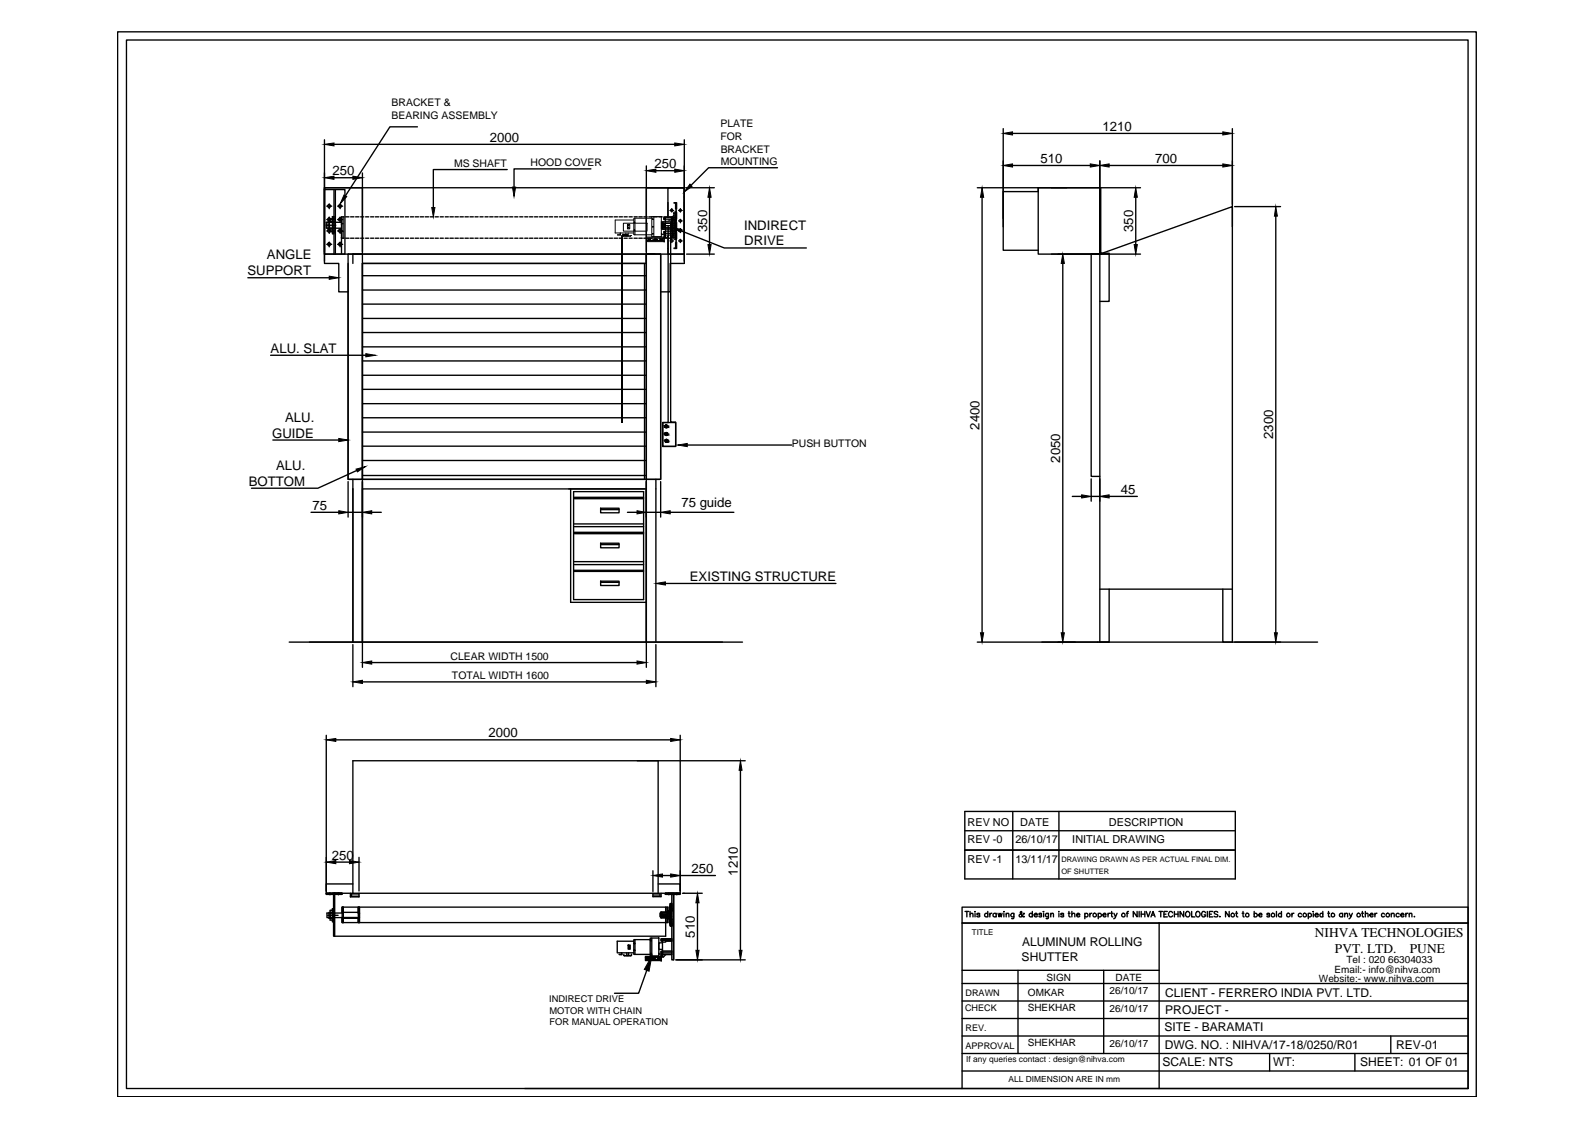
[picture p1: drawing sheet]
<svg xmlns="http://www.w3.org/2000/svg" width="297mm" height="210mm" viewBox="0 0 297 210" stroke-linecap="round" stroke-linejoin="round" font-family="sans-serif">
<!-- layer: TEBLE BOX -->
<g fill="none" stroke="#000" stroke-width=".25">
<path d="M60.4 26v22.6M62.2 26.9h63.5M120.4 35h7h-67v14.1h2.7v5.3h1.7M127.4 26v23.1h-2.6v5.3h-1.8M182 35h30.4M182.9 36.7v81.2M186.8 24v18.2M188.6 30.8h14.4M188.6 24.8h39.1M193.4 35v.7h-6.6v10.9h6.6M204.8 30v16.9M206.6 30.8h21.1"/>
<path d="M211.5 36.7v8.9M229.5 24v18.2M229.9 38.5h8.6M46.2 51.7h15.1M65.7 47.3h56.1M67.5 49.1h52.5v40.2h-52.5zM123.7 43.1v.4M123.7 40.7v.2M195.8 47.3h16.6M197.9 49.1v68.8M204.8 47.3l24.7-8.8v81.1h-1.8v-9.9M204.8 56.1h1.8v-8.8h-13.2v-12.3h11.4v12.3h-1.6v41.4h1.6"/>
<path d="M204.8 47.3v-12.3h.2v12.2h1.6v.1M204.8 47.3v72.3h1.8v-9.9M237.6 40.3v77.6M65.7 91.1v28.5M67.5 91.1v28.5M105.9 91.1h14.1M106.8 91.6h13.1v20.1M111.9 94.7h3.4v.8h-3.4zM111.9 94.9h3.4M120.4 91.1v28.5M199.7 92.5h1.7M203.2 89.2v4.1"/>
<path d="M203.2 92.5h1.6M206.6 92.5h5.2M57.6 119.6h76.9M111.9 101.2h3.4v.8h-3.4zM111.9 101.4h3.4M182 119.6h63.4M204.8 109.7h24.7M60.8 136.9v29M62.5 137.8h62.4M126.7 136.9v29M118.7 141.7h20.1M122.6 141.7v24.7"/>
<path d="M137.9 143.5v33.5M230.1 151.1v12.6M61.9 166.4h1.8M65.7 164.6h-4.9v1.8M122.6 164.6h4.1v1.8h-1.8M124 171.8v2.6M125.8 178.8h13M259 193v3.2"/>
</g>
<!-- layer: 0 -->
<g fill="none" stroke="#000" stroke-width=".25">
<path d="M21.9 5.9h253v198.4h-253zM23.6 7.5h249.8v195.2h-249.8zM60.4 35h7.1v12.3h-7.1zM60.4 35.3h3.8v12h-3.8zM60.4 32.2v14.7M60.8 38.4h1M61.3 38v.9M62.2 35.3v12M62.2 33.1h3.5M62.5 35.3v12M62.9 38.4h.9M63.3 38v.9"/>
<path d="M67.5 32.2v14.7M77.7 23.6h-5.1l-8.3 12.9M94.5 31.6h-13.8v7.1M110 31.5h-14.3v3.3M120.4 35h7v12.3h-7zM120.4 30.9v16M122.1 31.8h3.6M124.4 37.7v2.8v-5.5h3v12.3h-3v-3.3M127.4 30.9v16M127.7 35h5.3M132.1 36.7v8.9M144.8 31.2h-12.8l-3.3 3.3"/>
<path d="M60.8 42h1.7M60.8 40.9h1M60.8 45.5h1M60.8 43h1M61.1 42.5h1.1M61.3 40.4v.9M61.3 42.6v.9M61.3 45.1v.9M61.9 40.3h.3v3.3h-.3zM61.9 41.2h-.8v1.5h.8M61.9 40.6h.3M61.9 40.9h.3"/>
<path d="M61.9 43h.3M61.9 43.3h.3M62.3 40.8h-.9v2.3h.9M62.9 40.9h.9M62.9 45.5h.9M62.9 43h.9M63.3 40.4v.9M63.3 42.6v.9M63.3 45.1v.9M63.6 42.9v.2h.3M63.6 41.4h-2.8v1.1h2.8M63.6 41.7h.3"/>
<path d="M63.6 44.4h.5M63.9 40.4v4M64.1 40.4h-.5v6.8M64.4 40.4h.6M64.4 44.4h.6M64.8 49.1v40.2h2.7M64.8 47.3h2.7v42h-2.7zM65.3 40.4h.6M65.3 44.4h.6M66.2 40.4h.7M66.2 44.4h.7M67.2 40.4h.5"/>
<path d="M67.2 44.4h.5M67.5 59.3h52.9M67.5 56.6h52.9M67.5 54h52.9M67.5 51.4h52.9M68.1 40.4h.6M68.1 44.4h.6M69 40.4h.6M69 44.4h.6M69.9 40.4h.6M69.9 44.4h.6M70.8 40.4h.7"/>
<path d="M70.8 44.4h.7M71.8 40.4h.6M71.8 44.4h.6M72.7 40.4h.6M72.7 44.4h.6M73.6 40.4h.7M73.6 44.4h.7M74.6 40.4h.6M74.6 44.4h.6M75.5 40.4h.6M75.5 44.4h.6M76.4 40.4h.6"/>
<path d="M76.4 44.4h.6M77.3 40.4h.6M77.3 44.4h.6M78.2 40.4h.7M78.2 44.4h.7M79.2 40.4h.6M79.2 44.4h.6M80.1 40.4h.6M80.1 44.4h.6M81 40.4h.6M81 44.4h.6M82 40.4h.6"/>
<path d="M82 44.4h.6M82.9 40.4h.6M82.9 44.4h.6M83.8 40.4h.6M83.8 44.4h.6M84.7 40.4h.7M84.7 44.4h.7M85.7 40.4h.6M85.7 44.4h.6M86.6 40.4h.6M86.6 44.4h.6M87.5 40.4h.7"/>
<path d="M87.5 44.4h.7M88.4 40.4h.6M88.4 44.4h.6M89.4 40.4h.6M89.4 44.4h.6M90.3 40.4h.6M90.3 44.4h.6M91.2 40.4h.6M91.2 44.4h.6M92.1 40.4h.7M92.1 44.4h.7M93.1 40.4h.6"/>
<path d="M93.1 44.4h.6M94 40.4h.6M94 44.4h.6M94.9 40.4h.6M94.9 44.4h.6M95.9 40.4h.5M95.9 44.4h.5M96.8 40.4h.6M96.8 44.4h.6M97.7 40.4h.6M97.7 44.4h.6M98.6 40.4h.6"/>
<path d="M98.6 44.4h.6M99.5 40.4h.7M99.5 44.4h.7M100.5 40.4h.6M100.5 44.4h.6M101.4 40.4h.6M101.4 44.4h.6M102.3 40.4h.6M102.3 44.4h.6M103.3 40.4h.6M103.3 44.4h.6M104.2 40.4h.6"/>
<path d="M104.2 44.4h.6M105.1 40.4h.6M105.1 44.4h.6M106 40.4h.7M106 44.4h.7M106.9 40.4h.7M106.9 44.4h.7M107.9 40.4h.6M107.9 44.4h.6M108.8 40.4h.6M108.8 44.4h.6M109.7 40.4h.6"/>
<path d="M109.7 44.4h.6M110.7 40.4h.6M110.7 44.4h.6M111.6 40.4h.6M111.6 44.4h.6M112.5 40.4h.6M112.5 44.4h.6M113.4 40.4h.7M113.4 44.4h.7M114.4 40.4h.6M114.4 44.4h.6M115.3 40.4h.6"/>
<path d="M115.3 44.4h.6M116.2 40.4h.6M116.2 44.4h.6M117.2 40.4h.5M117.2 44.4h.5M118.1 40.4h.6M118.1 44.4h.6M119 40.4h.6M119 44.4h.6M119.9 40.4h.6M119.9 44.4h.6M120.4 47.3v42h2.6v-42h-2.6v1.8h-52.9v40.2"/>
<path d="M120.4 47.3v42h-52.9M120.4 47.3h2.6v42h-2.6v35M120.8 40.4h.7M120.8 44.4h.7M121.8 40.4h.6M121.8 44.4h.6M122.1 47.3h-56.4v1.8M122.7 40.4h.6M122.7 44.4h.6M123.6 40.4h.6M123.6 44.4h.6M123.7 40.6v.1"/>
<path d="M124.6 40.4h.4v.4M124.9 41.6v37h.9v4.5h-2.4v-4.4h1v-36.7M125 40.4h.2v.4M125 43.9v.5M125.2 43.9v.5h-.6M126.9 43l8 3.2h15.3M127.9 47.3h5.1M50.4 66.2h17.7M67.5 77.8h52.9M67.5 75.2h52.9M67.5 72.5h52.9M67.5 69.9h52.9"/>
<path d="M67.5 67.2h52.9M67.5 64.6h52.9M67.5 61.9h52.9M50.8 82h12.3M57.9 95.4h5.2M64.8 95.4h2.7M64.8 89.7v6.6M65.7 89.3v30.3M66.4 87.6l-7.2 3.3h-12.4M67.5 91.1h52.9M67.5 89.3v35M67.5 85.8h52.9"/>
<path d="M67.5 83.1h52.9M67.5 80.5h52.9M67.5 88.6h52.9M69.2 95.4h1.8M106.3 91.1v21.1h14.1M106.8 98.1h13.1M106.8 97.6h13.1M106.8 91.6v20.1h13.1M106.8 92.6h13.1M106.8 99.1h13.1M106.8 92.9h13.1M106.8 99.4h13.1"/>
<path d="M116.9 95.4h1.7M120.4 95.4h2.6M122.1 89.3v30.3M123 89.7v6.6M124.8 95.4h11.9M128 82.9h19.4M53.9 119.6h84.4M106.8 105.2h13.1M106.8 104.6h13.1M106.8 106.2h13.1M106.8 106.4h13.1M111.9 108.2h3.4v.9h-3.4z"/>
<path d="M111.9 108.5h3.4M123.9 108.7h31.8M65.7 120.1v7.8M67.5 127h52.9M69.2 123.4h49.4M122.1 120.1v7.8M60.8 159.7v6.3M66.9 159.7v6.2M122.6 141.7h-56.9v24.7M179.7 154.7h50.4M179.7 158.3h50.4M188.6 151.1v12.6"/>
<path d="M197.2 151.1v12.6M230.1 151.1h-50.4v12.6h50.4M60.8 166.4h2.9v.2M60.8 166.4h65.9h-2.8v.2M60.8 166.4h2.9v.2h-2.9zM60.8 166.6h.1M61 170.5h2M61.3 170.9h1M61.4 166.4v.2M61.4 166.3v.4M61.6 166.4v.2M61.9 169.2h.2v2.5h-.2z"/>
<path d="M61.9 169.9h-.6v1.1h.6M61.9 169.4h.2M61.9 169.7h.2M61.9 171.2h.2M61.9 171.5h.2M62.1 166.3v8.1h.2v-8.1M62.1 166.6h.2M62.2 169.5h-.7v1.9h.7M62.3 174.4h61.7M62.5 160.6h2.6M62.9 166.4v.2M63 166.3v.4"/>
<path d="M63.1 166.4v.2M63.7 171h.1M63.7 169h60.6v2.8h-60.6zM63.7 169.3l.2-.2-.2 .3M63.7 171.1l.1-.1-.1 .2M63.9 169l-.2 .1M63.9 169l-.2 .2M63.9 170.1h-3v.8h5.9M63.9 169.2l-.2 .2M63.9 169.3l-.2 .2M63.9 169.3l-.2 .3M63.9 169.5l-.2 .2"/>
<path d="M63.9 169.5l-.2 .3M63.9 169.6l-.2 .2M63.9 169.7l-.2 .2h3M63.9 169.8l-.1 .1M63.9 169.9h.1M63.9 171l-.2 .2M63.9 171.1l-.2 .3M63.9 171.2l-.2 .2M63.9 171.3l-.2 .2M63.9 171.3l-.2 .3M63.9 171.5l-.2 .2M63.9 171.6l-.2 .2"/>
<path d="M63.9 171.7l-.1 .1 .1-.1M63.9 171.8h.1M63.9 170.9h3l-.2 .2M63.9 169v2.8M65.2 166.4v.6h1.7v-.6M66.7 170.9v.1h-3M66.7 169v2.8l.2-.2M66.7 169.3l.2-.2-.2 .3M66.7 169.8l.2-.2-.2 .3M66.7 170.1h.2M66.8 169h-.1M66.8 170.9l-.1 .1 .2-.1"/>
<path d="M66.9 169l-.2 .1 .2-.1M66.9 166.5h-1.4v.4h1.4M66.9 169l-.2 .2M66.9 169.1l-.2 .2M66.9 169.2l-.2 .3M66.9 169.3l-.2 .2M66.9 169.4l-.2 .2M66.9 169.5l-.2 .2M66.9 169.8l-.2 .2M66.9 169.8l-.1 .3M66.9 169.9l-.1 .2M66.9 170v.1"/>
<path d="M66.9 169v2.8M66.9 170.9l-.2 .3M66.9 171.1l-.2 .2M66.9 171.2l-.2 .2M66.9 171.2l-.2 .3M66.9 171.3l-.2 .2M66.9 171.4l-.2 .3M66.9 171.5l-.2 .2M66.9 171.6l-.2 .2M66.9 171.7l-.1 .1M66.9 171.7v.1M115.8 177.5v.3h-.5h.5v-.3"/>
<path d="M116.3 178l-.2-.1 .2 .1h1.2M116.7 177.5v.5h.4v-.5M117 176h.4v.8h-.4zM117.1 176.6l.1-.1zM117.2 176.2v.1zM117.5 178l.1-.1-.1 .1M117.6 177.9h.1M118 175.3h-3.1v2.2h3.1M118.1 175.7h.1zM118.1 177h.1zM118.3 175v2.8M120.2 178.1h2.9v.8h-2.9z"/>
<path d="M120.2 178.3h2.9M120.3 178.7l2.7 .1zM120.4 178.4l.1 .3zM120.6 178.6v.1zM120.7 178.6v.1zM120.8 178.4l.1 .3zM121.1 174.7h1.6v3.4h-1.6zM121.1 175l-3.1 .1 .1 2.7h3M121.2 175.2h.1zM121.2 177.6l.1 .1zM121.3 178.6v.1zM121.4 178.6l.1 .1z"/>
<path d="M121.4 174.7v3.4M121.6 178.6v.1zM121.6 166.5h1.3v.4h-1.3M121.6 166.4v.6h1.5v-.6M121.6 162.2v3.8M121.6 178.5l.1 .2zM121.7 178.6l.1 .1zM121.8 178.6l.1 .1zM122 178.6v.1zM122.4 178.4l.1 .3zM122.6 178.6v.1zM122.7 178.6v.1z"/>
<path d="M122.7 177.5v.1M122.7 177.7h.7M122.8 178.4l.1 .3zM123 170v.8M123.1 170v.9zM123.1 170.6h.1M123.1 177.9h.3v.2l-.1-.2h-.1v1zM123.1 169.8v.4h.2M123.1 170.2h.1M123.1 177.2v.1M123.1 174.8v.2h2M123.1 175.1v.1"/>
<path d="M123.1 177.3v.3M123.1 174.9v.2M123.2 175.2h1.9M123.2 177.3h1.9M123.2 177.5h1.9M123.2 174.9v.4M123.2 177.2v.4M123.2 177.6h.2M123.2 177.2h.2M123.2 175.3h.2M123.2 174.9h.2M123.3 178.1h.1"/>
<path d="M123.3 170.6h-.2v.4M123.3 178h.1M123.3 170.8h1M123.3 178.2h.2M123.4 175.5h.6v-.2h1.1v-.5h-1.7v3.4M123.4 175.6h-.7v1.2h.7M123.4 177.1h1.7v.7h-1.7M123.4 163.1h1.5M123.9 166.4h2.8v.2h-2.8zM124 169v.8M124 171v.8M124 177.8l-.5 .5"/>
<path d="M124.1 169v.8M124.1 171v.8M124.3 169.8h-1.2v.4h.2v-.2h1M124.3 170.8h-1v-.2h-.2v.4h1.2M124.3 169.7l.1-.1v1.6zM124.3 170.4h-1.2h1.2M124.4 169.6h.2v1.6h-.2M124.5 166.4v.2M124.6 166.3v.4M124.6 166.4v.2M124.8 168.5v1.9v-1.6l-.2 .2v2.8l.2 .2v-1.6v1.9M124.8 168.5h.1"/>
<path d="M124.8 168.3h.3v4.2h-.3zM124.8 172.3h.1M125 170.4v.7l.1 .1v1.3M125.1 168.3v1.3l-.1 .2v.6M125.1 166.6h.4v12.2h-.4zM125.1 170.1h-2.2v.6h2.2M125.1 169.6v1.6M125.4 166.6v12.2M125.9 166.4v.2M126 178.8h4.8M126 166.3v.4M126.1 166.4v.2"/>
<path d="M126.7 162.2v3.7M126.7 163.1h6.5M127.1 166.4h3.7M129.9 168.1v8.9M179.7 169.8h.7M180.1 169.8v1M180.7 170.3l.2-.2h.3v.7M180.7 169.8v1M181.5 169.8h.1M181.6 170.1v.7M182.5 170.3l-.1-.2h-.4v.2l.4 .2 .1 .1-.2 .2-.4-.2M184 170.3a.33 .33 0 0 0-.5-.1 .33 .33 0 0 0 0 .5 .33 .33 0 0 0 .5-.1"/>
<path d="M184 169.8v1M184.3 170.1v.7M184.7 170.1h-.2l-.2 .3M185.5 170.3a.33 .33 0 0 0-.5-.1 .33 .33 0 0 0 0 .5 .33 .33 0 0 0 .5-.1M185.5 170.1v.7M185.9 170.1l.2 .7 .1-.7 .3 .7 .1-.7M186.9 169.8h.1M187 170.1v.7M187.4 170.3l.2-.2h.2l.1 .7M187.4 170.1v.7M188.8 170.1v.9l-.4 .1M188.8 170.3l-.1-.2a.34 .34 0 0 0-.4 .1 .34 .34 0 0 0 .1 .5 .34 .34 0 0 0 .4-.1"/>
<path d="M190.8 170.2l-.2-.1a.57 .57 0 0 1-.8 .6v-.3l.5-.4-.1-.2-.2 .1 .2 .4 .3 .4h.3M192.2 170.3a.33 .33 0 0 0-.4-.1 .33 .33 0 0 0 0 .5 .33 .33 0 0 0 .4-.1M192.2 169.8v1M192.6 170.4h.6l-.1-.2a.33 .33 0 0 0-.4 0 .33 .33 0 0 0 0 .5 .33 .33 0 0 0 .5-.1M194 170.3l-.2-.2h-.3v.2l.4 .2 .1 .1-.2 .2-.3-.2M194.3 169.8h.1zM194.4 170.1v.7M195.3 170.1l-.1 .9-.4 .1M195.3 170.3a.31 .31 0 0 0-.5-.1 .31 .31 0 0 0 0 .5 .31 .31 0 0 0 .5-.1M195.7 170.3l.2-.2h.2l.1 .7M195.7 170.1v.7M197.2 169.8h.1"/>
<path d="M197.2 170.1v.7M198.1 170.3l-.1-.2h-.4v.2l.4 .2 .1 .1-.2 .2-.4-.2M198.9 170.1h.4M199.1 169.8v.8l.2 .2M199.6 170.3l.3-.2h.2l.1 .7M199.6 169.8v1M200.5 170.4h.6a.33 .33 0 0 0-.5-.2 .33 .33 0 0 0 0 .5l.5-.1M202 170.3a.33 .33 0 0 1 .5-.1 .33 .33 0 0 1 0 .5 .33 .33 0 0 1-.5-.1M202 170.1v1M203 170.1v.7M203.3 170.1h-.2l-.1 .3M204.5 170.3a.33 .33 0 0 1 .5-.1 .33 .33 0 0 1 0 .5 .33 .33 0 0 1-.5-.1"/>
<path d="M204.5 170.1v1M205.4 170.4l.6-.1a.32 .32 0 0 0-.5-.2 .32 .32 0 0 0 0 .5l.1 .2 .4-.2M206.3 170.1v.7M206.7 170.1h-.2l-.2 .3M206.9 170.1h.3M207 169.8v.8l.2 .2M207.4 170.1l.3 .7 .3-.7M207.7 170.8l-.3 .3M209.8 170.1h.3M210.2 169.8h-.3v1M211.8 169.8v1l-.8-1v1M212.1 169.8v1"/>
<path d="M212.5 169.8v1M212.5 170.3h.7M213.2 169.8v1M213.5 169.8l.3 1 .4-1M214.3 170.8l.4-1 .4 1M214.5 170.4h.5M215.8 169.8h.7M215.9 171.9v30.8M216.2 169.8v1M216.8 170.3h.3M217.4 169.8h-.6v1h.6M218.4 170a.39 .39 0 0 0-.5-.2 .39 .39 0 0 0-.3 .3 .45 .45 0 0 0 .2 .6 .45 .45 0 0 0 .5-.1h.1"/>
<path d="M218.7 170.3h.7M218.7 169.8v1M219.4 169.8v1M220.4 169.8v1l-.6-1v1M221.9 169.8v1h.6M224.5 170a.37 .37 0 0 0-.4-.3 .37 .37 0 0 0-.3 .4v.3a.36 .36 0 0 0 .3 .4 .36 .36 0 0 0 .4-.4h-.2M224.8 169.8v1M225.2 170.3h.4M225.9 169.8h-.7v1h.7M226.8 169.9l-.3-.1h-.3v.3l.5 .2 .1 .3-.3 .2-.4-.2M227.2 170.7h.1M228.9 169.8v1l-.7-1v1"/>
<path d="M230.1 170.1h.4M230.3 169.8v.8l.2 .2M231.3 170.1h.4M231.5 169.8v.8l.2 .2M233.6 170.3l.1-.2a.34 .34 0 0 1 .4 .1 .34 .34 0 0 1-.1 .5 .34 .34 0 0 1-.4-.1M233.6 169.8v1M234.4 170.4l.6-.1a.31 .31 0 0 0-.4-.2 .31 .31 0 0 0-.2 .4l.3 .3 .3-.2M236.4 170.3l-.1-.2h-.3v.2l.4 .2v.1l-.1 .2-.4-.2M237.7 169.8v1M238.6 170.3v-.2a.34 .34 0 0 0-.5 .1 .34 .34 0 0 0 .1 .5 .34 .34 0 0 0 .4-.1M238.6 169.8v1M240.6 170.1v.7"/>
<path d="M241 170.1h-.3l-.1 .3M242.4 170.3a.33 .33 0 0 0-.5-.1 .33 .33 0 0 0 0 .5 .33 .33 0 0 0 .5-.1M243.6 170.3a.33 .33 0 0 1 .5-.1 .33 .33 0 0 1 0 .5 .33 .33 0 0 1-.5-.1M243.6 170.1v1M244.5 169.8h.1M244.6 170.1v.7M244.9 170.4h.6a.33 .33 0 0 0-.5-.2 .33 .33 0 0 0 0 .5l.5-.1M246.4 170.3a.31 .31 0 0 0-.5-.1 .31 .31 0 0 0 0 .5 .31 .31 0 0 0 .5-.1M246.4 169.8v1M247.3 170.1h.3M247.4 169.8v.8l.3 .2M250 170.3a.33 .33 0 0 0-.5-.1 .33 .33 0 0 0 0 .5 .33 .33 0 0 0 .5-.1"/>
<path d="M250 170.1v.7M250.4 170.3l.3-.2h.2l.1 .7M250.4 170.1v.7M251.3 170.1l.3 .7 .3-.7M251.6 170.8l-.4 .3M253.6 170.1h.3M253.7 169.8v.8l.3 .2M254.3 170.3l.2-.2h.2l.1 .7M254.3 169.8v1M255.1 170.4l.6-.1a.31 .31 0 0 0-.4-.2 .31 .31 0 0 0-.2 .4l.3 .3 .3-.2M256 170.1v.7M256.4 170.1h-.2l-.2 .3"/>
<path d="M257.8 170.3a.31 .31 0 0 0-.4-.1 .31 .31 0 0 0 0 .5 .31 .31 0 0 0 .4-.1M259.1 170.3l.2-.2h.3v.7M259.1 170.1v.7M260.6 170.3a.33 .33 0 0 0-.5-.1 .33 .33 0 0 0 0 .5 .33 .33 0 0 0 .5-.1M260.9 170.4h.6a.33 .33 0 0 0-.6-.2 .33 .33 0 0 0 .1 .5l.5-.1M261.8 170.1v.7M262.2 170.1h-.3l-.1 .3M262.4 170.3l.3-.2h.2v.7M262.4 170.1v.7M263.4 170.7h.1M120.5 180.7l-1.6 4.3h-4.5M179.2 193h94.2"/>
<path d="M179.2 189.7h94.2M179.2 186.4h94.2M179.2 183.2h94.2M179.2 180.7h36.7M179.2 196.2h94.2M179.2 199.5h94.2M189.6 180.7v15.5M205.5 180.7v15.5M236.4 196.2v3.3M252.3 196.2v3.3M97.7 202.7h175.7M179.2 202.7v-30.8h94.2h-94.2v-2.9h94.2v33.7"/>
<circle cx="61.3" cy="38.4" r=".28"/>
<circle cx="63.3" cy="38.4" r=".28"/>
<circle cx="61.3" cy="45.5" r=".28"/>
<circle cx="61.3" cy="43" r=".28"/>
<circle cx="61.3" cy="40.9" r=".28"/>
<circle cx="63.3" cy="43" r=".28"/>
<circle cx="63.3" cy="45.5" r=".28"/>
<circle cx="63.3" cy="40.9" r=".28"/>
<circle cx="117.1" cy="176.6" r=".06"/>
<circle cx="117.1" cy="176.2" r=".06"/>
<circle cx="118.1" cy="175.7" r=".06"/>
<circle cx="118.1" cy="177" r=".06"/>
<circle cx="121.2" cy="175.2" r=".06"/>
<circle cx="121.2" cy="177.6" r=".06"/>
<circle cx="203.9" cy="170.4" r=".35"/>
<circle cx="209.2" cy="170.4" r=".35"/>
<circle cx="221.2" cy="170.2" r=".49"/>
<circle cx="223.1" cy="170.2" r=".48"/>
<circle cx="229.6" cy="170.4" r=".35"/>
<circle cx="232.3" cy="170.4" r=".35"/>
<circle cx="237.1" cy="170.4" r=".35"/>
<circle cx="239.9" cy="170.4" r=".35"/>
<circle cx="243" cy="170.4" r=".35"/>
<circle cx="248.2" cy="170.4" r=".35"/>
<circle cx="253" cy="170.4" r=".35"/>
<circle cx="258.4" cy="170.4" r=".35"/>
</g>
<g fill="#000" stroke="#000" stroke-width=".19">
<path d="M60.4 33.1l1.8-.3v.6zM64.1 36.3l.5 .3-1.3 1.4zM65.7 32.8l1.8 .3-1.8 .3zM80.4 38.7h.6l-.3 1.7zM95.4 34.8h.6l-.3 1.8zM120.4 31.8l1.7-.3v.6zM125.7 31.5l1.7 .3-1.7 .3zM128.5 34.3l.4 .4-1.5 1zM132.1 35l.3 1.7h-.6zM125.2 42.4l1.8 .4-.2 .5zM131.8 45.6h.6l-.3 1.7zM68.1 65.9l1.8 .3-1.8 .3z"/>
<path d="M63.1 81.7l1.7 .3-1.7 .3zM63.1 95.1l1.7 .3-1.7 .3zM66.3 87.4l1.7-.5-1.4 1zM67.5 95.4l1.7-.3v.6zM118.6 95.1l1.8 .3-1.8 .3zM123 95.4l1.8-.3v.6zM126.2 82.9l1.8-.3v.6zM122.1 108.7l1.8-.3v.6zM65.7 127l1.8-.3v.6zM67.5 123.4l1.7-.3v.6zM118.6 123.1l1.8 .3-1.8 .3zM120.4 126.7l1.7 .3-1.7 .3z"/>
<path d="M60.8 160.6l1.7-.3v.6zM65.1 160.3l1.8 .3-1.8 .3zM121.6 163.1l1.8-.3v.6zM124.9 162.8l1.8 .3-1.8 .3zM129.9 166.4l.3 1.7h-.6zM129.6 177h.6l-.3 1.8zM121.4 178.1l-.5 2.8-.9-.3z"/>
<path d="M125.8 41.1l-.1 .1zM125.8 41.1l-.1 .1z"/>
<path d="M125.7 41.2v.8zM125.7 41.2v.8z"/>
<path d="M125.7 42v.8zM125.7 42v.8z"/>
<path d="M125.8 43l.1 1.6zM125.8 43l.1 1.6z"/>
<path d="M125.8 39.5l.1 1.6zM125.8 39.5l.1 1.6z"/>
<path d="M125.7 42.8l.2 .2zM125.7 42.8l.2 .2z"/>
<path d="M125.1 169.6l-.1 .2zM125.1 169.6l-.1 .2z"/>
<path d="M125 169.8v.6zM125 169.8v.6z"/>
<path d="M125 170.4v.7zM125 170.4v.7z"/>
<path d="M125.1 168.3v1.3zM125.1 168.3v1.3z"/>
<path d="M125.1 171.2v1.3zM125.1 171.2v1.3z"/>
<path d="M125 171.1l.1 .1zM125 171.1l.1 .1z"/>
</g>
<g fill="none" stroke="#000" stroke-width=".19">
<path d="M124.7 39.2h.8M125.1 38.8v.7M125.5 39.8h.1M125.5 37.7h.5v8.6h-.5v-.1h.4v-8.4h-.4zM125.5 39.7v4.7M125.8 37.7v1.2M125.8 39.5v1.3M125.8 39.5l-.1 1.7M125.9 39.5h-.4v5.1h.4M126 37.7v1.2M126 39.5v1.3M126.3 39.2h.8"/>
<path d="M126.7 38.8v.7M127.4 37.7v8.6M115.5 43.4v.3l-.5 .1h.5v-.4M115.9 43.9h1.7l-.2 .1h-1.3zM116 43.8l-.1 .1M116.1 41.6h4.4v1.5h-4.4zM116.2 43.8h.1M116.6 43.8h.1M116.6 43.4v.5M116.9 41.8h.4v.8h-.4zM117 42h.1zM117 42.4h.1z"/>
<path d="M117 43.4v.5M118 41h-3.4v2.4h3.4M118.1 41.4h.1zM118.1 42.8l.1 .1zM118.3 40.6v3.1M120.4 44.3h3.2M120.5 44.8l3 .1zM120.7 44.5v.3zM120.8 44.6l.1 .2zM121 44.7v.1zM121.1 44.5l.1 .3zM121.4 40.6h-3.3l-.1 .2 .1 2.9h3.3"/>
<path d="M121.4 40.3h1.8v3.8h-1.8zM121.5 40.9h.1zM121.6 42.2v.1zM121.6 43.5v.1zM121.6 44.7l.1 .1zM121.8 44.7v.1zM121.8 40.3v3.8M121.9 44.6l.1 .2zM122 44.6l.1 .2zM122.1 44.6v.2zM122.2 44.7l.1 .1zM122.4 44.7l.1 .1z"/>
<path d="M122.9 44.5l.1 .3zM123 44.7l.1 .1zM123.2 44.6v.2zM123.2 43.5v.1M123.2 42.7h1.7M123.2 41.3h1.7M123.2 43.7h.7M123.3 44.5l.1 .3zM123.4 41.6v.9M123.5 42.2h.1M123.5 41.3v1.4M123.5 41.8h.3"/>
<path d="M123.5 42.2h.3M123.5 41.5v1.1M123.5 42h1.4M123.6 44.2v.8M123.7 43.2v.2M123.7 40.6v.2M123.7 43.1v.1M123.7 43.4v.1M123.7 40.5v.1h2.2M123.7 43.2h.2M123.7 43.4h.2M123.7 40.5v.4"/>
<path d="M123.7 43.9v1.1h-3.3v-.8h3.3M123.7 40.9h.2M123.7 40.5h.2M123.8 42.2h.1M123.8 42.2v.3h1.1M123.8 42.5h1.1M123.8 44h.2M123.9 44.2h.1M123.9 43.9h.1M123.9 44h.1M123.9 44.1h.1M123.9 43.8h2"/>
<path d="M123.9 43h2M123.9 43.2h2M123.9 43.5h2M123.9 43.1h-.2v.5h.2M123.9 43.9h-.2v1.1M124.6 43.8l-.5 .5M124.7 44.9h.8M124.9 41.6h.9M124.9 41.5h-1.1v.3h-.3M125 40.8v3.1M125.1 44.5v.7M125.2 40.8v3.1"/>
<path d="M125.3 41.1l-.4 .1v1.6l.4 .1M125.5 44.2h.1M125.5 40.1l-.2 .2v3.5l.2 .2M125.7 41.2l.1 3.4M125.7 42.8l.2 .2M125.8 41.4v1.2M125.8 43.3v1.2M125.8 45.1v1.2M125.9 40.5h-2v3.7h.2M125.9 43.2h.1M125.9 43.4h.1M125.9 40.6h.1"/>
<path d="M125.9 41h-1.3v.2h-.7M125.9 41.1l-.2 .1M126 40.8h-2.3v.1M126 41.6h-2.8v.8h2.8M126 41.4v1.2M126 43.3v1.2M126 45.1v1.2M126.3 41.1h.8M126.3 44.9h.8M126.3 42.9h.8M126.7 40.8v.7M126.7 42.5v.7"/>
<path d="M126.7 44.5v.7"/>
<circle cx="125.1" cy="39.2" r=".23"/>
<circle cx="126.7" cy="39.2" r=".23"/>
<circle cx="117" cy="42.4" r=".06"/>
<circle cx="117" cy="42" r=".06"/>
<circle cx="118.1" cy="41.4" r=".06"/>
<circle cx="118.1" cy="42.9" r=".06"/>
<circle cx="121.6" cy="43.5" r=".06"/>
<circle cx="121.6" cy="40.8" r=".06"/>
<circle cx="121.6" cy="42.2" r=".06"/>
<circle cx="125.1" cy="44.9" r=".23"/>
<circle cx="126.7" cy="44.9" r=".23"/>
<circle cx="126.7" cy="42.9" r=".23"/>
<circle cx="126.7" cy="41.1" r=".23"/>
</g>
<!-- layer: labeling -->
<g fill="none" stroke="#000" stroke-width=".19">
<path d="M115.8 44.3v.2M115.8 45.3v.2M115.8 46.3v.2M115.8 44.8v.1M115.8 44.8h.1M115.8 45.3h.1M115.8 45.8h.1M115.8 46.3h.1M115.8 44.3h.1M115.8 44.2h.1M115.8 46.8h.1M115.8 43.9l.1 .2z"/>
<path d="M115.8 44.2v.1M115.8 44.5v.1M115.8 44.9v.1M115.8 45.2v.1M115.8 45.5v.1M115.8 45.8v.1M115.8 46.1v.1M115.8 46.5v.1M115.8 44.6l.1 .2M115.8 45v.2M115.8 45.6l.1 .2M115.8 45.9v.2"/>
<path d="M115.8 46.6l.1 .2M115.8 44.6v.2M115.8 45.6v.2M115.8 46.6v.2M115.8 46.2v.1M115.8 46.2l.1 .1M115.9 44.1l-.1 .1M115.9 44.3l-.1 .2M115.9 45.3l-.1 .2M115.9 46.3l-.1 .2M115.9 44.8l-.1 .1M115.9 45.8h-.1"/>
<path d="M116 43.8h.2zM116 43.8h.1M116.2 43.7l-.2 .1M116.4 43.7l.2 .1zM116.7 43.8h.2zM116.7 43.8h.2"/>
</g>
<g fill="none" stroke="#000" stroke-width=".25">
<path d="M115.8 47.1v-.2v.2M115.8 47.1h.1M115.8 46.9h.1M115.8 47.4v-.2v.2M115.8 47.4h.1M115.9 47.2h.1M115.8 47.8v-.2v.2M115.9 47.8h.1M115.8 47.6h.1M115.8 48v-.1v.1M115.8 48h.1M115.8 47.9h.1"/>
<path d="M115.8 48.4v-.2v.2M115.8 48.4h.1M115.9 48.2h.1M115.8 48.7v-.1v.1M115.9 48.7h.1M115.8 48.6h.1M115.8 49v-.1v.1M115.8 48.9h.1M115.8 49h.1M115.8 49.4v-.2v.2M115.8 49.4h.1M115.9 49.2h.1"/>
<path d="M115.8 49.7v-.2v.2M115.9 49.7h.1M115.8 49.5h.1M115.8 50v-.1v.1M115.8 50h.1M115.8 49.9h.1M115.8 50.3v-.1v.1M115.8 50.3h.1M115.9 50.2h.1M115.8 50.7v-.2v.2M115.9 50.7h.1M115.8 50.5h.1"/>
<path d="M115.8 51v-.2v.2M115.8 51h.1M115.8 50.8h.1M115.8 51.3v-.2v.2M115.9 51.1h.1M115.8 51.3h.1M115.8 51.6v-.1v.1M115.9 51.6h.1M115.8 51.5h.1M115.8 51.8v.2zM115.8 51.8h.1M115.8 52.3v-.2v.2"/>
<path d="M115.8 52.3h.1M115.9 52.1h.1M115.8 52.6v-.1v.1M115.9 52.6h.1M115.8 52.5h.1M115.8 52.9v-.1v.2M115.8 52.8h.1M115.8 53.1l.1 .2zM115.8 53.3h.1M115.8 53.6v-.2v.2M115.8 53.4h.1M115.8 53.6h.1"/>
<path d="M115.8 53.8h.1M115.8 54.2h.1M115.8 54.6v-.2v.2M115.8 54.6h.1M115.8 54.4h.1M115.8 54.7v.2zM115.8 54.7h.1M115.8 55.2h.1M115.8 55.5v-.1v.1M115.8 55.5h.1M115.8 55.4h.1M115.8 55.7l.1 .5z"/>
<path d="M115.8 55.7h.1M115.8 56.2h.1M115.8 56.5v-.2v.2M115.8 56.5h.1M115.8 56.3h.1M115.8 56.9v-.2l.1 .5v-.5l-.1 .2M115.8 56.7h.1M115.8 57.2h.1M115.8 57.5v-.2v.2M115.8 57.5h.1M115.9 57.3h.1M115.8 57.8v-.1v.2"/>
<path d="M115.8 57.7h.1M115.8 58v.1zM115.8 58.1h.1M115.8 58.5v-.2v.2M115.8 58.5h.1M115.9 58.3h.1M115.8 58.8v-.2v.2M115.9 58.8h.1M115.8 58.6h.1M115.8 59.1v-.1v.1M115.8 59.1h.1M115.8 59h.1"/>
<path d="M115.8 59.4v-.1v.1M115.8 59.4h.1M115.9 59.3h.1M115.8 59.8v-.2v.2M115.9 59.8h.1M115.8 59.6h.1M115.8 59.9h.1M115.8 52.9v.1M115.8 53.9v-.1v.2M115.8 54v.2v-.1M115.8 54l.1 .2v-.1M115.8 55v.2v-.2"/>
<path d="M115.8 55l.1 .2v-.2M115.8 58l.1 .1zM115.8 46.8v.1M115.8 47.1v.1M115.8 47.5h.1M115.8 47.8v.1M115.8 48.1v.1M115.8 48.4v.1M115.8 48.8v.1M115.8 49.1h.1M115.8 49.4v.1M115.8 49.7v.1"/>
<path d="M115.8 50v.1M115.8 50.4v.1M115.8 50.7v.1M115.8 51v.1M115.8 51.4h.1M115.8 51.7v.1M115.8 52v.1M115.8 52.3v.1M115.8 52.7h.1M115.8 53h.1M115.8 53.3v.1M115.8 53.6v.1"/>
<path d="M115.8 54h.1M115.8 54.3v.1M115.8 54.6v.1M115.8 54.9v.1M115.8 55.2v.1M115.8 55.6v.1M115.8 55.9v.1M115.8 56.2v.1M115.8 56.6h.1M115.8 57.2v.1M115.8 57.5v.1M115.8 57.9v.1"/>
<path d="M115.8 58.2v.1M115.8 58.5v.1M115.8 58.8v.1M115.8 59.1v.1M115.8 59.5v.1M115.8 59.8v.1M115.9 47.1v-.2v.2M115.9 47.1h.1M115.9 46.9h.1M115.9 47.4v-.2v.2M115.9 47.4h.1M115.9 47.8v-.2v.2"/>
<path d="M115.9 47.6h.1M115.9 48v-.1v.1M115.9 48h.1M115.9 47.9h.1M115.9 48.4v-.2v.2M115.9 48.4h.1M115.9 48.7v-.1v.1M115.9 48.6h.1M115.9 49v-.1v.1M115.9 48.9h.1M115.9 49h.1M115.9 49.4v-.2v.2"/>
<path d="M115.9 49.4h.1M115.9 49.7v-.2v.2M115.9 49.5h.1M115.9 50v-.1v.1M115.9 50h.1M115.9 49.9h.1M115.9 50.3v-.1v.1M115.9 50.3h.1M115.9 50.7v-.2v.2M115.9 50.5h.1M115.9 51v-.2v.2M115.9 51h.1"/>
<path d="M115.9 50.8h.1M115.9 51.3v-.2v.2M115.9 51.3h.1M115.9 51.6v-.1v.1M115.9 51.5h.1M115.9 51.8l-.1 .2zM115.9 51.8h.1M115.9 52.3v-.2v.2M115.9 52.3h.1M115.9 52.6v-.1v.1M115.9 52.5h.1M115.9 52.9v-.1v.2"/>
<path d="M115.9 52.8h.1M115.9 53.3h.1M115.9 53.6v-.2v.2M115.9 53.4h.1M115.9 53.6h.1M115.9 53.9v-.1l-.1 .2M115.9 53.8h.1M115.9 54.2h.1M115.9 54.6v-.2v.2M115.9 54.6h.1M115.9 54.4h.1M115.9 54.7h.1"/>
<path d="M115.9 55.2h.1M115.9 55.5v-.1v.1M115.9 55.5h.1M115.9 55.4h.1M115.9 55.7h.1M115.9 56.2h.1M115.9 56.5v-.2v.2M115.9 56.5h.1M115.9 56.3h.1M115.9 56.7h.1M115.9 57.2h.1M115.9 57.5v-.2v.2"/>
<path d="M115.9 57.5h.1M115.9 57.8v-.1l-.1 .2M115.9 57.7h.1M115.9 58.1h.1M115.9 58.5v-.2v.2M115.9 58.5h.1M115.9 58.8v-.2v.2M115.9 58.6h.1M115.9 59.1v-.1v.1M115.9 59.1h.1M115.9 59h.1M115.9 59.4v-.1v.1"/>
<path d="M115.9 59.4h.1M115.9 59.8v-.2v.2M115.9 59.6h.1M115.9 59.9h.1M115.9 52.9l-.1 .1M115.8 60.1v-.2v.2M115.8 60.1h.1M115.8 60.4v-.2v.2M115.9 60.2h.1M115.8 60.4h.1M115.8 60.7v-.1v.1M115.9 60.7h.1"/>
<path d="M115.8 60.6h.1M115.8 61v-.1v.1M115.8 61h.1M115.8 60.9h.1M115.8 61.4v-.2v.2M115.8 61.4h.1M115.9 61.2h.1M115.8 61.7v-.1v.1M115.9 61.7h.1M115.8 61.6h.1M115.8 62v-.1v.1M115.8 62h.1"/>
<path d="M115.8 61.9h.1M115.8 62.4v-.2v.2M115.8 62.4h.1M115.9 62.2h.1M115.8 62.7v-.2v.2M115.8 62.5h.1M115.9 62.7h.1M115.8 63v-.1v.1M115.8 63h.1M115.8 62.9h.1M115.8 63.3v-.1v.1M115.8 63.3h.1"/>
<path d="M115.9 63.2h.1M115.8 63.7v-.2v.2M115.9 63.7h.1M115.8 63.5h.1M115.8 64v-.2v.2M115.8 64h.1M115.8 63.8h.1M115.8 64.3v-.2v.2M115.8 64.3h.1M115.9 64.1h.1M115.8 64.6v-.1v.1M115.9 64.6h.1"/>
<path d="M115.8 64.5h.1M115.8 64.9v-.1v.1M115.8 64.8h.1M115.8 64.9h.1M115.8 65.3v-.2v.2M115.8 65.3h.1M115.9 65.1h.1M115.8 65.6v-.2v.2M115.9 65.6h.1M115.8 65.4h.1M115.8 65.9v-.1v.1M115.8 65.9h.1"/>
<path d="M115.8 65.8h.1M115.8 66.3v-.2v.2M115.8 66.3h.1M115.9 66.1h.1M115.8 66.6v-.2v.2M115.9 66.6h.1M115.8 66.4h.1M115.8 66.9v-.1v.1M115.8 66.9h.1M115.8 66.8h.1M115.8 67.2v-.1v.1M115.9 67.1h.1"/>
<path d="M115.8 67.2h.1M115.8 67.6v-.2v.2M115.9 67.6h.1M115.8 67.4h.1M115.8 67.9v-.2v.2M115.8 67.9h.1M115.8 67.7h.1M115.8 68.2v-.2v.2M115.8 68.2h.1M115.9 68h.1M115.8 68.5v-.1v.1M115.9 68.5h.1"/>
<path d="M115.8 68.4h.1M115.8 68.8v-.1v.1M115.8 68.8h.1M115.8 68.7h.1M115.8 69.2v-.2v.2M115.8 69.2h.1M115.9 69h.1M115.8 69.5v-.2v.2M115.8 69.3h.1M115.9 69.5h.1M115.8 69.8v-.1v.1M115.8 69.8h.1"/>
<path d="M115.8 69.7h.1M115.8 70.1v-.1v.1M115.8 70.1h.1M115.9 70h.1M115.8 70.5v-.2v.2M115.9 70.5h.1M115.8 70.3h.1M115.8 70.7h.1M115.8 71.1h.1M115.8 71.5v-.2v.2M115.8 71.5h.1M115.8 71.3h.1"/>
<path d="M115.8 71.6l.1 .5zM115.8 71.6h.1M115.8 72.1h.1M115.8 72.4v-.1v.1M115.8 72.4h.1M115.8 72.3h.1M115.8 72.6h.1M115.8 73.1h.1M115.8 73.4v-.2v.2M115.8 73.4h.1M115.8 73.2h.1M115.8 73.7v-.1v.2"/>
<path d="M115.8 73.6h.1M115.8 74h.1M115.8 74.4v-.2v.2M115.8 74.4h.1M115.8 74.2h.1M115.8 74.7v-.2v.3M115.8 74.5h.1M115.8 74.8v.2v-.1M115.8 75h.1M115.8 75.4v-.2v.2M115.8 75.4h.1M115.9 75.2h.1"/>
<path d="M115.8 75.5v.2zM115.8 75.5h.1M115.8 75.8v.2zM115.8 76h.1M115.8 76.3v-.1v.1M115.9 76.2h.1M115.8 76.3h.1M115.8 76.7v-.2v.2M115.9 76.7h.1M115.8 76.5h.1M115.8 77v-.2v.2M115.8 77h.1"/>
<path d="M115.8 76.8h.1M115.8 77.3v-.2v.2M115.8 77.3h.1M115.9 77.1h.1M115.8 77.6v-.1v.1M115.9 77.6h.1M115.8 77.5h.1M115.8 77.9v-.1v.1M115.8 77.9h.1M115.8 77.8h.1M115.8 78.3v-.2v.2M115.8 78.3h.1"/>
<path d="M115.9 78.1h.1M115.8 78.6v-.2v.2M115.8 78.4h.1M115.9 78.6h.1M115.8 71v.1v-.4l.1 .4v-.1M115.8 72.8v-.2v.5l.1-.5v.2M115.8 73.7l.1-.1-.1 .2M115.8 73.8v.2v-.1M115.8 73.8l.1 .2-.1-.1M115.8 74.7l.1-.2-.1 .3M115.8 75.8l.1 .2zM115.8 60.1v.1"/>
<path d="M115.8 60.5h.1M115.8 60.8v.1M115.8 61.1v.1M115.8 61.4v.1M115.8 61.8h.1M115.8 62.1h.1M115.8 62.4v.1M115.8 62.7v.1M115.8 63v.1M115.8 63.4v.1M115.8 63.7v.1M115.8 64v.1"/>
<path d="M115.8 64.3v.1M115.8 64.7v.1M115.8 65v.1M115.8 65.3v.1M115.8 65.7h.1M115.8 66h.1M115.8 66.3v.1M115.8 66.6v.1M115.8 66.9v.1M115.8 67.3v.1M115.8 67.6v.1M115.8 67.9v.1"/>
<path d="M115.8 68.2v.1M115.8 68.6v.1M115.8 68.9v.1M115.8 69.2v.1M115.8 69.6h.1M115.8 69.9h.1M115.8 70.2v.1M115.8 70.5v.1M115.8 71.2h.1M115.8 71.5v.1M115.8 71.8v.1M115.8 72.1v.1"/>
<path d="M115.8 72.5v.1M115.8 73.1v.1M115.8 73.4v.1M115.8 73.8h.1M115.8 74.1v.1M115.8 74.4v.1M115.8 74.8h.1M115.8 75.1h.1M115.8 75.4v.1M115.8 75.7v.1M115.8 76v.1M115.8 76.4v.1"/>
<path d="M115.8 76.7v.1M115.8 77v.1M115.8 77.3v.1M115.8 77.7v.1M115.8 78v.1M115.8 78.3v.1M115.8 74.8v.1M115.8 74.8l.1 .1M115.9 60.1v-.2v.2M115.9 60.1h.1M115.9 60.4v-.2v.2M115.9 60.4h.1"/>
<path d="M115.9 60.7v-.1v.1M115.9 60.6h.1M115.9 61v-.1v.1M115.9 61h.1M115.9 60.9h.1M115.9 61.4v-.2v.2M115.9 61.4h.1M115.9 61.7v-.1v.1M115.9 61.6h.1M115.9 62v-.1v.1M115.9 62h.1M115.9 61.9h.1"/>
<path d="M115.9 62.4v-.2v.2M115.9 62.4h.1M115.9 62.7v-.2v.2M115.9 62.5h.1M115.9 63v-.1v.1M115.9 63h.1M115.9 62.9h.1M115.9 63.3v-.1v.1M115.9 63.3h.1M115.9 63.7v-.2v.2M115.9 63.5h.1M115.9 64v-.2v.2"/>
<path d="M115.9 64h.1M115.9 63.8h.1M115.9 64.3v-.2v.2M115.9 64.3h.1M115.9 64.6v-.1v.1M115.9 64.5h.1M115.9 64.9v-.1v.1M115.9 64.8h.1M115.9 64.9h.1M115.9 65.3v-.2v.2M115.9 65.3h.1M115.9 65.6v-.2v.2"/>
<path d="M115.9 65.4h.1M115.9 65.9v-.1v.1M115.9 65.9h.1M115.9 65.8h.1M115.9 66.3v-.2v.2M115.9 66.3h.1M115.9 66.6v-.2v.2M115.9 66.4h.1M115.9 66.9v-.1v.1M115.9 66.9h.1M115.9 66.8h.1M115.9 67.2v-.1v.1"/>
<path d="M115.9 67.2h.1M115.9 67.6v-.2v.2M115.9 67.4h.1M115.9 67.9v-.2v.2M115.9 67.9h.1M115.9 67.7h.1M115.9 68.2v-.2v.2M115.9 68.2h.1M115.9 68.5v-.1v.1M115.9 68.4h.1M115.9 68.8v-.1v.1M115.9 68.8h.1"/>
<path d="M115.9 68.7h.1M115.9 69.2v-.2v.2M115.9 69.2h.1M115.9 69.5v-.2v.2M115.9 69.3h.1M115.9 69.8v-.1v.1M115.9 69.8h.1M115.9 69.7h.1M115.9 70.1v-.1v.1M115.9 70.1h.1M115.9 70.5v-.2v.2M115.9 70.3h.1"/>
<path d="M115.9 70.7h.1M115.9 71.1h.1M115.9 71.5v-.2v.2M115.9 71.5h.1M115.9 71.3h.1M115.9 71.6h.1M115.9 72.1h.1M115.9 72.4v-.1v.1M115.9 72.4h.1M115.9 72.3h.1M115.9 72.6h.1M115.9 73.1h.1"/>
<path d="M115.9 73.4v-.2v.2M115.9 73.4h.1M115.9 73.2h.1M115.9 73.6h.1M115.9 74h.1M115.9 74.4v-.2v.2M115.9 74.4h.1M115.9 74.2h.1M115.9 74.5h.1M115.9 74.8v.2v-.1M115.9 75h.1M115.9 75.4v-.2v.2"/>
<path d="M115.9 75.4h.1M115.9 75.5h.1M115.9 76h.1M115.9 76.3v-.1v.1M115.9 76.3h.1M115.9 76.7v-.2v.2M115.9 76.5h.1M115.9 77v-.2v.2M115.9 77h.1M115.9 76.8h.1M115.9 77.3v-.2v.2M115.9 77.3h.1"/>
<path d="M115.9 77.6v-.1v.1M115.9 77.5h.1M115.9 77.9v-.1v.1M115.9 77.9h.1M115.9 77.8h.1M115.9 78.3v-.2v.2M115.9 78.3h.1M115.9 78.6v-.2v.2M115.9 78.4h.1M123.4 78.7h2.4v4.4h-2.4z"/>
<circle cx="124.1" cy="79.4" r=".28"/>
<circle cx="124.1" cy="80.8" r=".28"/>
<circle cx="124.1" cy="82.1" r=".28"/>
</g>
<!-- layer: TEBLE BOX -->
<g fill="#000" stroke="#000" stroke-width=".19">
<path d="M60.4 26.9l1.8-.3v.6zM125.7 26.6l1.7 .3-1.7 .3zM182.9 35l.3 1.7h-.6zM186.8 30.8l1.8-.3v.6zM186.8 24.8l1.8-.2v.5zM203 30.5l1.8 .3-1.8 .3zM204.8 30.8l1.8-.3v.6zM211.5 35l.3 1.7h-.6zM227.7 30.5l1.8 .3-1.8 .3zM227.7 24.6l1.8 .2-1.8 .3zM61.3 51.4l1.8 .3-1.8 .3zM197.9 47.3l.3 1.8h-.6z"/>
<path d="M211.2 45.6h.6l-.3 1.7zM237.6 38.5l.3 1.8h-.6zM123.8 79.4h.5v.2zM123.9 79.2h.4zM123.8 80.9h.5v.1zM123.9 82.1h.5l-.1 .2zM123.9 80.6h.4zM124 81.9h.3zM201.4 92.2l1.8 .3-1.8 .3zM204.8 92.5l1.8-.3v.6zM182.6 117.9h.6l-.3 1.7zM197.6 117.9h.6l-.3 1.7z"/>
<path d="M237.3 117.9h.6l-.3 1.7zM60.8 137.8l1.7-.3v.6zM124.9 137.5l1.8 .3-1.8 .3zM137.9 141.7l.3 1.8h-.6zM137.6 177h.6l-.3 1.8z"/>
<path d="M123.9 79.2l-.1 .2h.5zM123.9 79.2h.4v.2z"/>
<path d="M123.8 79.4l.1 .2h.4zM123.9 79.6h.4z"/>
<path d="M123.9 80.6l-.1 .3h.5zM123.9 80.6h.4v.3z"/>
<path d="M123.8 80.9l.1 .1h.4zM123.9 81h.4z"/>
<path d="M124 81.9l-.1 .2h.5zM124 81.9h.3l.1 .2z"/>
<path d="M123.9 82.1l.1 .2h.3zM124 82.3h.3z"/>
</g>
<g font-size="2.5">
<text x="91.2" y="26.4">2000</text>
<text x="205.3" y="24.4">1210</text>
<text x="61.9" y="32.6">250</text>
<text x="121.9" y="31.3">250</text>
<text x="193.8" y="30.4">510</text>
<text x="215.1" y="30.4">700</text>
<text x="131.7" y="43.2" transform="rotate(-90 131.7 43.2)">350</text>
<text x="138.6" y="42.8">INDIRECT</text>
<text x="138.6" y="45.7">DRIVE</text>
<text x="211" y="43.2" transform="rotate(-90 211 43.2)">350</text>
<text x="46.1" y="51.3">SUPPORT</text>
<text x="49.7" y="48.3">ANGLE</text>
<text x="50.4" y="65.7">ALU. SLAT</text>
<text x="50.7" y="81.5">GUIDE</text>
<text x="53.1" y="78.5">ALU.</text>
<text x="182.4" y="80" transform="rotate(-90 182.4 80)">2400</text>
<text x="237.1" y="81.8" transform="rotate(-90 237.1 81.8)">2300</text>
<text x="51.4" y="87.5">ALU.</text>
<text x="197.5" y="86.2" transform="rotate(-90 197.5 86.2)">2050</text>
<text x="46.3" y="90.5">BOTTOM</text>
<text x="58.2" y="95">75</text>
<text x="126.9" y="94.5">75 guide</text>
<text x="208.8" y="92">45</text>
<text x="128.5" y="108.2">EXISTING STRUCTURE</text>
<text x="91" y="137.3">2000</text>
<text x="61.8" y="160.1">250</text>
<text x="128.8" y="162.6">250</text>
<text x="137.4" y="163.1" transform="rotate(-90 137.4 163.1)">1210</text>
<text x="129.4" y="174.6" transform="rotate(-90 129.4 174.6)">510</text>
<text x="244.9" y="174.6">NIHVA TECHNOLOGIES</text>
<text x="248.6" y="177.4">PVT. LTD.</text>
<text x="262.6" y="177.4">PUNE</text>
</g>
<g font-size="2.2">
<text x="190.3" y="178.9">SHUTTER</text>
<text x="190.3" y="176.2">ALUMINUM ROLLING</text>
<text x="217" y="185.6">CLIENT - FERRERO INDIA PVT. LTD.</text>
<text x="217" y="188.8">PROJECT -</text>
<text x="216.8" y="192.1">SITE - BARAMATI</text>
<text x="216.9" y="195.4">DWG. NO. : NIHVA/17-18/0250/R01</text>
<text x="260" y="195.3">REV-01</text>
<text x="216.5" y="198.6">SCALE: NTS</text>
<text x="237.1" y="198.6">WT:</text>
<text x="253.3" y="198.6">SHEET: 01 OF 01</text>
</g>
<g font-size="2">
<text x="180.2" y="153.9">REV NO</text>
<text x="190" y="153.9">DATE</text>
<text x="206.5" y="153.9">DESCRIPTION</text>
<text x="180.2" y="157.1">REV -0</text>
<text x="180.2" y="160.7">REV -1</text>
<text x="189.1" y="157.1">26/10/17</text>
<text x="189.1" y="160.7">13/11/17</text>
<text x="199.7" y="157.1">INITIAL DRAWING</text>
</g>
<g font-size="1.9">
<text x="72.9" y="19.8">BRACKET &amp;</text>
<text x="72.9" y="22.2">BEARING ASSEMBLY</text>
<text x="134.2" y="23.6">PLATE</text>
<text x="134.2" y="26">FOR</text>
<text x="134.2" y="28.4">BRACKET</text>
<text x="84.6" y="31.2">MS SHAFT</text>
<text x="98.8" y="31">HOOD COVER</text>
<text x="134.2" y="30.8">MOUNTING</text>
<text x="147.5" y="83.2">PUSH BUTTON</text>
<text x="83.9" y="122.9">CLEAR WIDTH 1500</text>
<text x="84.2" y="126.5">TOTAL WIDTH 1600</text>
<text x="250.8" y="179.3">Tel : 020 66304033</text>
<text x="191.4" y="185.5">OMKAR</text>
<text x="194.9" y="182.7">SIGN</text>
<text x="206.6" y="185.2">26/10/17</text>
<text x="207.7" y="182.7">DATE</text>
<text x="245.6" y="183">Website:- www.nihva.com</text>
<text x="248.6" y="181.2">Email:- info@nihva.com</text>
<text x="191.4" y="188.4">SHEKHAR</text>
<text x="206.6" y="188.4">26/10/17</text>
<text x="191.4" y="194.9">SHEKHAR</text>
<text x="206.6" y="194.9">26/10/17</text>
</g>
<g font-size="1.7">
<text x="179.8" y="185.5">DRAWN</text>
<text x="102.3" y="186.6">INDIRECT DRIVE</text>
<text x="102.3" y="188.8">MOTOR WITH CHAIN</text>
<text x="102.3" y="190.9">FOR MANUAL OPERATION</text>
<text x="179.7" y="188.4">CHECK</text>
<text x="179.8" y="192">REV.</text>
<text x="179.8" y="195.3">APPROVAL</text>
</g>
<g font-size="1.6">
<text x="179.9" y="197.9">If any queries contact : design@nihva.com</text>
<text x="187.8" y="201.6">ALL DIMENSION ARE IN mm</text>
</g>
<text font-size="1.5" x="181" y="174.2">TITLE</text>
<g font-size="1.4">
<text x="197.7" y="160.6">DRAWING DRAWN AS PER ACTUAL FINAL DIM.</text>
<text x="197.7" y="162.8">OF SHUTTER</text>
</g>
</svg>
